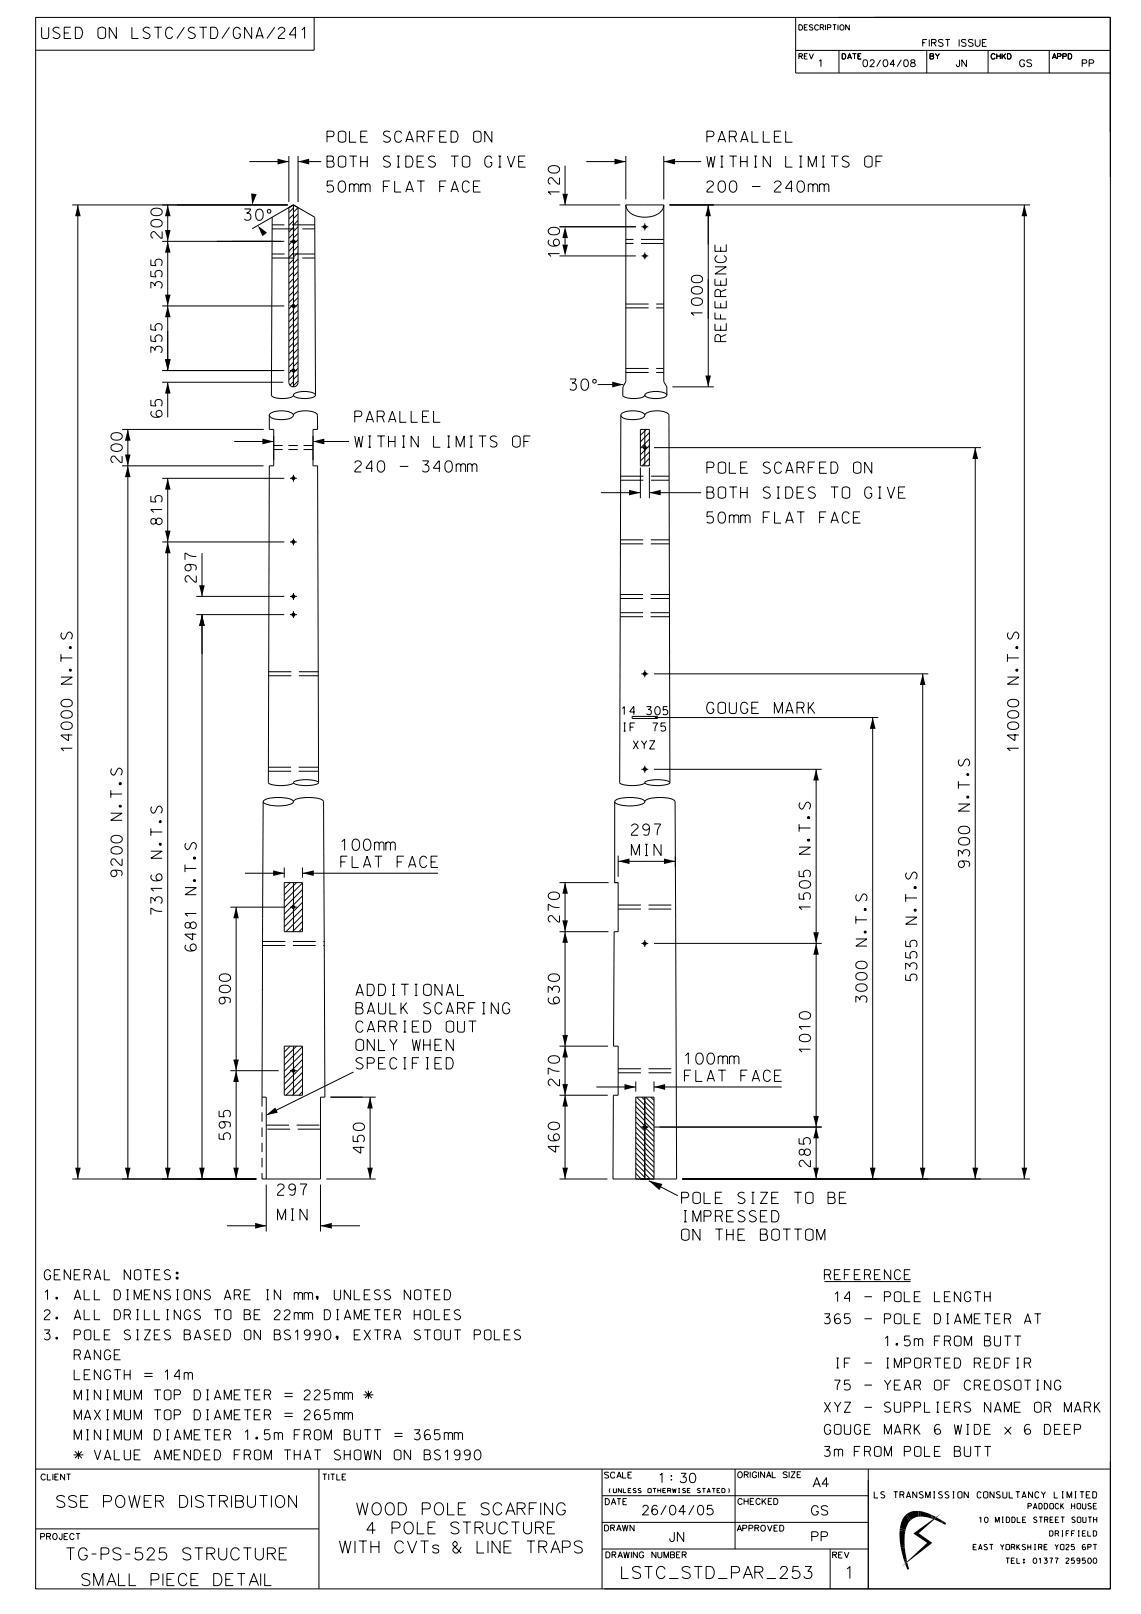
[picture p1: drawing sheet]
<svg xmlns="http://www.w3.org/2000/svg" width="210mm" height="297mm" viewBox="0 0 210 297" stroke-linecap="round" stroke-linejoin="round" font-family="sans-serif">
<g fill="none" stroke="#000" stroke-width=".18">
<path d="M6.6 3.2h197.8v289.2h-197.8zM57.8 3.2v6h-51.2M146.4 3.2v10.2h58M146.4 9.3h58M154.3 3.2h50.1v29.4M154.4 9.3v4.1M160.8 3.2h43.6v21.1v-21.1h-43.3M170.6 9.3v4.1M181.9 9.3v4.1M193.1 9.3v4.1M13.3 37.7h39.7M14.3 37.7v179.3"/>
<path d="M30.9 37.7v30.5M45 38.4h1.1a.95 .95 0 0 1-.7 .8 .67 .67 0 0 1 .7 .9 .67 .67 0 0 1-1.1 .2M45.9 29.7h7.3M47.4 38.6l.4-.1a1.16 1.16 0 0 1 0 2l-.1 .1a1.33 1.33 0 0 1-.3-2zM49.3 38.6h.5l.1 .3-.1 .3h-.5l-.1-.3zM50.1 40l-.1 32.7a2.95 2.95 0 0 0 2.8 .6l.3-.1a1.03 1.03 0 0 0 .9-.5M53.2 28.7v8.5M53.4 37.7l-.2 .2M54 37.7l3.9 2.3 .2 32.7M54 37.7l-.8 .5v32.1a.84 .84 0 0 0 .8 .9M54 38.3l-.8 .8M54 39.5l-.8 .8"/>
<path d="M54 37.7l.9 .5M54 37.7l-7.6 4.4M54 37.7v33.5M54.1 37.7l-.1 .1M54.9 38.2v32.1a.84 .84 0 0 1-.9 .9M54.9 28.7v8.5M54.9 29.7h4.2M54.9 38.2l-.9 .8M54.9 39.4l-.9 .8M103 37.7h11.2M104 30.5v7.2M107.9 29.7h7.3"/>
<path d="M115.2 37.7a2.59 2.59 0 0 0 2.4 2.2 4.1 4.1 0 0 0 4.4-1.5l.2-.7M115.2 37.7h7M115.2 37.7v32.5l-.5 1-.1 1.5a2.79 2.79 0 0 0 2.5 .6l.7-.1a1.03 1.03 0 0 0 .9-.5M115.2 28.7v8M122.2 37.7v32.5l.5 1v1.5M122.2 28.7v8M122.2 29.7h6.8M123.2 37.7h66.4M130.4 37.7v33.5M188.5 37.7v179.3M29.8 44.4h22.5M29.8 56.3h22.5"/>
<path d="M54 40.6l-.8 .9M54 41.8l-.8 .9M54 43l-.8 .8M54 44.2l-.8 .8M54 45.4l-.8 .8M54 46.6l-.8 .8M54 47.8l-.8 .8M54 48.9l-.8 .9M54 50.1l-.8 .8M54 51.3l-.8 .8M54 52.5l-.8 .8M54 53.7l-.8 .8"/>
<path d="M54 54.9l-.8 .8M54 56l-.8 .9M54 57.2l-.8 .9M54 58.4l-.8 .8M54 59.6l-.8 .8M54.9 40.6l-.9 .8M54.9 41.7l-.9 .9M54.9 42.9l-.9 .9M54.9 44.1l-.9 .8M54.9 45.3l-.9 .8M54.9 46.5l-.9 .8M54.9 47.7l-.9 .8"/>
<path d="M54.9 48.9l-.9 .8M54.9 50l-.9 .9M54.9 51.2l-.9 .9M54.9 52.4l-.9 .8M54.9 53.6l-.9 .8M54.9 54.7l-.9 .9M54.9 55.9l-.9 .9M54.9 57.1l-.9 .9M54.9 58.3l-.9 .9M54.9 59.5l-.9 .8M103 47.1h14M103 41.7h14"/>
<path d="M104 43.8v1.2M22.5 79h26M23.5 79v138M29.8 68.2h22.5M29.8 70.3h22.3M30.9 70.3v6.5M49.6 76.4v2.6h.8v6.7h-.8l-.2 58.3a3.9 3.9 0 0 0 2.7 .6l.9-.1a1.2 1.2 0 0 0 1-.5M49.6 76.4a2.11 2.11 0 0 0 2.2 .8l1.2-.1a1.17 1.17 0 0 0 1-.7M49.6 76.4a2.29 2.29 0 0 1 2.2-.8l1.2 .1a1.18 1.18 0 0 1 1 .7M54 60.7l-.8 .9M54 61.9l-.8 .9M54 63.1l-.8 .9"/>
<path d="M54 64.3l-.8 .9M54 65.5l-.8 .8M54 66.7l-.8 .8M54 67.9l-.8 .8M54 69l-.8 .9M54 70.2l-.8 .9M54 72.7a2.95 2.95 0 0 0 2.8 .6l.4-.1a1.03 1.03 0 0 0 .9-.5M54 72.7a2.7 2.7 0 0 1 2.4-.7l.8 .2a1.01 1.01 0 0 1 .9 .5M54 76.4a2.18 2.18 0 0 1 2.2-.8l1.2 .1a1.08 1.08 0 0 1 1 .7l.1 2.6h-.9v6.7h.9l.1 58.3M54.9 60.7l-.9 .8M54.9 61.9l-.9 .8M54.9 63l-.9 .9"/>
<path d="M54.9 64.2l-.9 .8M54.9 65.4l-.9 .8M54.9 66.6l-.9 .8M54.9 67.8l-.9 .8M54.9 69l-.9 .8M54.9 70.1l-.9 .9M104.9 69.7h1.1a.86 .86 0 0 1-.7 .8 .67 .67 0 0 1 .7 .9 .67 .67 0 0 1-1.1 .1M107.3 69.8a.68 .68 0 0 1 .9 .4 1.71 1.71 0 0 1-.2 1.5l-.5 .1a1.29 1.29 0 0 1-.2-2zM109.1 69.9l.3-.1 .3 .1v.5l-.3 .1-.3-.1zM110 70.8h4.7M114.3 76.4l-.2 67.6a2.95 2.95 0 0 0 2.3 .6l1.3-.1a1.19 1.19 0 0 0 1-.5M114.3 76.4a1.76 1.76 0 0 0 1.7 .8h1.3a1.51 1.51 0 0 0 1.4-.8"/>
<path d="M114.3 76.4a2.17 2.17 0 0 1 2.2-.8l1.2 .1a1.08 1.08 0 0 1 1 .7M117.9 79h1.6v6.7h-1.6zM118.7 79v6.7M118.7 72.7a2.79 2.79 0 0 0 2.4 .6l.7-.1a1.03 1.03 0 0 0 .9-.5M118.7 72.7a2.22 2.22 0 0 1 2-.7l1.1 .2a1.01 1.01 0 0 1 .9 .5M118.7 76.4a2.29 2.29 0 0 1 2.2-.8l1.2 .1a1.18 1.18 0 0 1 1 .7l.2 67.6M119 79l-1.1 1.1M119.5 79.6l-1.6 1.7M123.8 71.2h7.6M22.5 85.7h26M29.8 99.7h22.5M29.8 88h22.5"/>
<path d="M30.9 88v129M43.1 81.2h7.3M57.6 81.2h6.6M110.6 90.7h7.3M117.9 86v5.7M119.5 86v5.7M119.5 85.5l-.2 .2M119.5 90.7h9.5M119.5 84.3l-1.3 1.4M119.5 80.8l-1.6 1.7M119.5 82l-1.6 1.7M119.5 83.2l-1.6 1.6"/>
<path d="M120.4 82.4h60.2M179.5 82.4v134.6M36.1 113.1h16.2M36.1 109.7h16.2M37.2 101.8v7.9M37.2 113.1v103.9M116.3 131.8h4.7v.4h-4.7zM120.4 124h50.5M120.5 132h41.1M160.6 132v85M169.8 124v93M48.4 147.5l-.2 54.4h.8v15.1h10v-15.1h.8l-.3-54.4a1.64 1.64 0 0 0-1.5-.7 7.2 7.2 0 0 0-3.8 .4l-.2 .3"/>
<path d="M48.4 147.5a3.2 3.2 0 0 0 2.4 .8 5.3 5.3 0 0 0 3.2-.6v-.2M48.4 147.5a2.82 2.82 0 0 1 2.4-.7 5.2 5.2 0 0 1 3.2 .6v.1M52.3 159.6v1.9M54 144a3.9 3.9 0 0 0 2.8 .6l.8-.1a1.19 1.19 0 0 0 1-.5M54 144a4.5 4.5 0 0 1 3.2-.5l1.1 .3 .3 .2M55.7 159.6v1.9M113.1 147.5a2.08 2.08 0 0 0 2 .8 5.6 5.6 0 0 0 3.5-.6l.1-.2M113.1 147.5a1.64 1.64 0 0 1 1.6-.7 7.2 7.2 0 0 1 3.8 .4l.2 .3M113.1 147.5v14.9M113.8 158.5h10.5M113.8 157.4v4M118.7 144a2.95 2.95 0 0 0 2.3 .6l1.3-.1a1.13 1.13 0 0 0 1-.5"/>
<path d="M118.7 144a4.5 4.5 0 0 1 3.2-.5l1.1 .3 .3 .2M118.7 147.5a2.69 2.69 0 0 1 2.3-.7 5.2 5.2 0 0 1 3.2 .6l.3 69.6h-11.7l.1-15.5h.9v-9h-.9l.1-21.1h.8v-9h-.7M120.4 141.6h30.8M124.3 157.6v1.9M150.2 141.6v75.4M42.4 166.9h9.9M43.5 166.9v50.1M45.1 160.7h7.2M52.3 162.4h3.4v9h-3.4zM53.4 162.4l-1.1 1.1M54 162.4v9M54.6 162.4l-2.3 2.3"/>
<path d="M55.7 168.4l-3.1 3M55.7 170.8l-.7 .6M55.7 162.5l-3.4 3.3M55.7 163.7l-3.4 3.3M55.7 164.8l-3.4 3.4M55.7 166l-3.4 3.4M55.7 167.2l-3.4 3.4M55.7 160.7h24.9M55.7 169.6l-1.9 1.8M103 171.4h9M103 162.4h9M104 162.4v54.6"/>
<path d="M120.4 173.6h30.8M42.4 197h8.9M52.3 192.5h3.4v9h-3.4zM53.4 192.5l-1.1 1.1M54 192.5v9M54.6 192.5l-2.3 2.3M55.7 198.5l-3.1 3M55.7 192.6l-3.4 3.4M55.7 193.8l-3.4 3.3M55.7 195l-3.4 3.3M55.7 196.2l-3.4 3.3M55.7 197.3l-3.4 3.4"/>
<path d="M55.7 199.7l-1.9 1.8M65.1 197.3l-16.1 7.9M103 192.5h8.9M117 199v1.9M120.4 199v1.9M13.3 217h33.9M49 218v8.6M55.7 200.9l-.7 .6M59 218v8.6M60 217h9.1M60.8 201.9h8.3M68.1 201.9v15.1"/>
<path d="M103 217h8.8M103 201.5h8.9M109.7 200h7.3M117 202.7l1.7 1.7M117 203.6l1.7 1.8M117 204.6l1.7 1.7M117 205.5l1.7 1.7M117 206.5l1.7 1.7M117 207.4l1.7 1.7M117 208.4l1.7 1.7M117 209.3l1.7 1.7M117 210.3l1.7 1.7"/>
<path d="M117 211.2l1.7 1.7M117 212.2l1.7 1.7M117 213.1l1.7 1.7M117 214.1l1.7 1.7M117 216.9l.1 .1M117 215.9l1 1.1M117 217v-15.1h3.4v15.1M117 215l1.7 1.7M117.2 201.9l1.5 1.6M118.1 201.9l.6 .6M118.6 202.6l1.8 1.8M118.6 203.6l1.8 1.7"/>
<path d="M118.6 204.5l1.8 1.8M118.6 205.5l1.8 1.7M118.6 206.4l1.8 1.8M118.6 207.4l1.8 1.7M118.6 208.3l1.8 1.7M118.6 209.3l1.8 1.7M118.6 210.2l1.8 1.7M118.6 211.2l1.8 1.7M118.6 212.1l1.8 1.8M118.6 213.1l1.8 1.7M118.6 214l1.8 1.7M118.6 214.9l1.8 1.8"/>
<path d="M118.6 215.9l1.1 1.1M118.6 216.8l.1 .2M118.7 201.9v15.1M118.8 201.9l1.6 1.5M119.4 217.3l5.3 2.7M119.8 201.9l.6 .6M120.4 200h23.5M120.4 207.4h30.8M125.6 217h64M41.8 225.6h7.2M59 225.6h7.3M151.7 235.8h15.9"/>
<path d="M6.6 270.3h197.8M58.7 270.3v22M110.8 270.3v22.1M110.8 275.2h49M135.3 270.3v14.7M159.8 270.3v22.1M204.4 268.9v23.5h-93.2M6.6 281.3h52.1M110.8 285h49M110.8 280.1h49M152.8 285v7.4"/>
</g>
<g fill="#000">
<path d="M14.3 37.7l.6 2.1h-1.1zM30.9 37.7l.5 2.1h-1zM46.2 35.6l1 .1-.8 2zM51.1 29.2l2.1 .5-2.1 .6zM54.9 29.7l2-.5v1.1zM103.5 35.7h1l-.5 2zM113.1 29.2l2.1 .5-2.1 .6zM122.2 29.7l2-.5v1.1zM130.4 37.7l.4 2.1h-1zM188.5 37.7l.6 2.1h-1.1zM30.9 56.3l.5 2.1h-1zM30.9 44.4l.5 2.1h-1z"/>
<path d="M30.4 54.2h1l-.5 2.1zM30.4 42.3h1l-.5 2.1zM47.4 41.5l1.7 1.3-.8 .7zM104 41.7l.5 2.1h-1zM103.5 45h1l-.5 2.1zM30.9 70.3l.5 2.1h-1zM30.4 66.1h1l-.5 2.1zM112.7 70.2l2 .6-2 .5zM129.8 69.1h1l-.4 2.1zM23.5 85.7l.5 2.1h-1zM23.5 79l.5 2.1h-1zM23 83.6h1l-.5 2.1z"/>
<path d="M30.9 88l.5 2.1h-1zM30.4 97.6h1l-.5 2.1zM48.3 80.7l2.1 .5-2.1 .6zM57.6 81.2l2.1-.5v1.1zM115.8 90.1l2.1 .6-2.1 .5zM119.5 90.7l2.1-.6v1.1zM179.5 82.4l.5 2.1h-1zM30.9 99.7l.5 2.1h-1zM37.2 113.1l.5 2.1h-1zM36.7 107.7h1l-.5 2zM160.6 132l.5 2.1h-1zM169.8 124l.5 2h-1z"/>
<path d="M113.8 158.5l2.1-.5v1zM122.2 158l2.1 .5-2.1 .5zM150.2 141.6l.5 2h-1zM43.5 166.9l.5 2.1h-1.1zM50.3 160.2l2 .5-2 .5zM55.7 160.7l2-.5v1zM104 162.4l.5 2.1h-1zM104 171.4l.5 2.1h-1zM103.5 169.4h1l-.5 2zM150.2 173.6l.5 2.1h-1zM149.7 171.6h1l-.5 2zM43.5 197l.5 2.1h-1.1z"/>
<path d="M42.9 195h1.1l-.5 2zM104 192.5l.5 2.1h-1zM103.5 190.5h1l-.5 2zM103.5 199.5h1l-.5 2zM114.9 199.5l2.1 .5-2.1 .6zM13.8 214.9h1.1l-.6 2.1zM23 214.9h1l-.5 2.1zM30.4 214.9h1l-.5 2.1zM36.7 214.9h1l-.5 2.1zM42.9 214.9h1.1l-.5 2.1zM49 205.2l1.7-1.4 .4 .9zM68.1 201.9l.5 2.1h-1z"/>
<path d="M67.6 214.9h1l-.5 2.1zM104 201.5l.5 2.1h-1zM103.5 214.9h1l-.5 2.1zM119.4 217.3l2.5 .6-.5 1.1zM120.4 200l2-.5v1.1zM150.2 207.4l.5 2.1h-1zM149.7 214.9h1l-.5 2.1zM149.7 205.3h1l-.5 2.1zM160.1 214.9h1l-.5 2.1zM169.3 214.9h1l-.5 2.1zM179 214.9h1l-.5 2.1zM188 214.9h1.1l-.6 2.1z"/>
<path d="M47 225l2 .6-2 .5zM59 225.6l2.1-.6v1.1zM165.6 281.5l.9 .3zM166.5 281.8h.1z"/>
<path d="M166.7 278.8l.7 1.2-.4 .6-.3 .9-1.1-.3 .1-.6a3.7 3.7 0 0 1 1-1.8z" fill-rule="evenodd"/>
<path d="M166.7 278.8l.2-.2 .7 1.1-.2 .3z" fill-rule="evenodd"/>
<path d="M166.9 278.6a2.69 2.69 0 0 1 2.2-.5v1l-.8 .2-.7 .4z" fill-rule="evenodd"/>
<path d="M169.1 278.1h.2l.1 1h-.3z" fill-rule="evenodd"/>
<path d="M169.3 278.1l2.2 .7-.2 .6-1.9-.3z" fill-rule="evenodd"/>
<path d="M171.5 278.8l.2 .1-.1 .6-.3-.1z" fill-rule="evenodd"/>
<path d="M171.7 278.9l.6 .2-.5 .4h-.2z" fill-rule="evenodd"/>
<path d="M171.9 279.6l.5-.4 .9 .5-.1 .5z" fill-rule="evenodd"/>
<path d="M168.1 282.2l5.1-3.7-4.1 3.6 2.5 1.8-5.7 4.4 4.7-4.4z" fill-rule="evenodd"/>
<path d="M173.6 279.9l.5 .4-.1 .3-.6-.3z" fill-rule="evenodd"/>
<path d="M110.8 280.1l.1 .1z" fill-rule="evenodd"/>
<path d="M165.7 284.5l.8-.1v.4l-.7 .1z" fill-rule="evenodd"/>
<path d="M166.4 287.1l.5-.2v.3l-.4 .2z" fill-rule="evenodd"/>
<path d="M165.6 281.5l1 .3-.1 1v1.6l-.8 .1-.1-1.5z" fill-rule="evenodd"/>
<path d="M165.8 284.9l.7-.1 .4 2.1-.5 .2z" fill-rule="evenodd"/>
<path d="M166.5 287.4l.4-.1-.3 .4z" fill-rule="evenodd"/>
<path d="M165.6 281.2l1.1 .3-.1 .3-1-.3z" fill-rule="evenodd"/>
<path d="M166.6 287.8l.4-.3 .3 1.2-.3 .2z" fill-rule="evenodd"/>
<path d="M173.3 279.7l.3 .2-.2 .4-.2-.1z" fill-rule="evenodd"/>
<circle cx="54" cy="44.4" r=".37"/>
<circle cx="54" cy="56.3" r=".36"/>
<circle cx="118.7" cy="47.1" r=".38"/>
<circle cx="118.7" cy="41.7" r=".37"/>
<circle cx="54" cy="68.2" r=".37"/>
<circle cx="54" cy="99.7" r=".37"/>
<circle cx="54" cy="88" r=".37"/>
<circle cx="118.7" cy="82.4" r=".38"/>
<circle cx="54" cy="113.1" r=".37"/>
<circle cx="54" cy="109.8" r=".37"/>
<circle cx="118.7" cy="124" r=".37"/>
<circle cx="118.7" cy="141.5" r=".37"/>
<circle cx="54" cy="166.9" r=".37"/>
<circle cx="118.7" cy="173.6" r=".37"/>
<circle cx="54" cy="197" r=".37"/>
<circle cx="118.7" cy="207.4" r=".37"/>
</g>
<g fill="none" stroke="#000" stroke-width=".18" stroke-dasharray="4.2 1.4" stroke-linecap="butt">
<path d="M50.1 47.5h7.9M50.1 42.1h7.8M53.4 44.4h1.2M53.4 56.3h1.2M54 43.8v1.2M54 55.7v1.2M57.9 41.4h-7.8M58 46.7h-7.9M115.2 56.7h7M115.2 55.9h7M118 41.7h1.3M118 47.1h1.3"/>
<path d="M118.7 41.1v1.3M118.7 46.5v1.2M122.2 44.8h-7M122.2 44.1h-7M53.4 68.2h1.2M54 67.6v1.2M115.2 68.5h7M115.2 67.8h7M53.4 99.7h1.2M53.4 88h1.2M54 99.1v1.3M54 87.4v1.2"/>
<path d="M114.2 99.3h9M114.2 88.4h8.9M114.2 87.6h8.9M118 82.4h1.3M118.7 81.7v1.3M53.4 113.1h1.2M53.4 109.7h1.2M54 112.5v1.2M54 109.1v1.3M114.2 110.1h9M114.2 109.4h9M114.2 113.5h9"/>
<path d="M114.2 112.7h9M114.2 100.1h9M49.4 124.4h9.2M49.4 123.6h9.2M118 124h1.3M118.7 123.3v1.3M49.4 141.9h9.2M49.4 141.2h9.2M118 141.6h1.3M118.7 140.9v1.3M48.3 174h11.4M48.3 173.2h11.4"/>
<path d="M53.4 166.9h1.2M54 166.3v1.3M113.8 167.3h10.5M113.8 166.5h10.5M118 173.6h1.3M118.7 173v1.3M53.4 197h1.2M54 196.4v1.3M113.8 197.4h10.7M113.8 196.7h10.7M49 207h10M59 207.8h-10"/>
<path d="M118 207.4h1.3M118.7 206.8v1.3M119.3 207.4h-1.3"/>
</g>
<path d="M57.6 82.7h-7.2M57.6 82h-7.2M48.2 201.9v15.1M49 217h-.8" fill="none" stroke="#000" stroke-width=".18" stroke-dasharray="1.7 1.1" stroke-linecap="butt"/>
<g font-size="2.2">
<text x="10.4" y="277.4">SSE POWER DISTRIBUTION</text>
<text x="65.6" y="278.7">WOOD POLE SCARFING</text>
<text x="12.2" y="287.1">TG-PS-525 STRUCTURE</text>
<text x="62.5" y="285.8">WITH CVTs &amp; LINE TRAPS</text>
<text x="67.5" y="282.3">4 POLE STRUCTURE</text>
<text x="15.1" y="291.8">SMALL PIECE DETAIL</text>
<text x="114.4" y="290.5">LSTC_STD_PAR_253</text>
<text x="155.9" y="290.5">1</text>
</g>
<g font-size="2.1">
<text x="7.7" y="7.1">USED ON LSTC/STD/GNA/241</text>
<text x="60.2" y="26.2">POLE SCARFED ON</text>
<text x="130.1" y="26.2">PARALLEL</text>
<text x="60.2" y="35.4">50mm FLAT FACE</text>
<text x="60.2" y="30.8">BOTH SIDES TO GIVE</text>
<text x="103" y="36" transform="rotate(-90 103 36)">120</text>
<text x="130.1" y="35.4">200 - 240mm</text>
<text x="130.1" y="30.8">WITHIN LIMITS OF</text>
<text x="29.8" y="43.8" transform="rotate(-90 29.8 43.8)">200</text>
<text x="103" y="47.4" transform="rotate(-90 103 47.4)">160</text>
<text x="29.8" y="53" transform="rotate(-90 29.8 53)">355</text>
<text x="129.3" y="58.3" transform="rotate(-90 129.3 58.3)">1000</text>
<text x="29.8" y="64.9" transform="rotate(-90 29.8 64.9)">355</text>
<text x="133.7" y="62.9" transform="rotate(-90 133.7 62.9)">REFERENCE</text>
<text x="29.8" y="76.8" transform="rotate(-90 29.8 76.8)">65</text>
<text x="65.3" y="77.7">PARALLEL</text>
<text x="65.3" y="82.3">WITHIN LIMITS OF</text>
<text x="22.5" y="85.1" transform="rotate(-90 22.5 85.1)">200</text>
<text x="65.3" y="86.9">240 - 340mm</text>
<text x="130.1" y="87.1">POLE SCARFED ON</text>
<text x="130.1" y="91.7">BOTH SIDES TO GIVE</text>
<text x="29.8" y="96.5" transform="rotate(-90 29.8 96.5)">815</text>
<text x="130.1" y="96.3">50mm FLAT FACE</text>
<text x="36.1" y="107.1" transform="rotate(-90 36.1 107.1)">297</text>
<text x="13.3" y="125.9" transform="rotate(-90 13.3 125.9)">N.T.S</text>
<text x="187.5" y="125.9" transform="rotate(-90 187.5 125.9)">N.T.S</text>
<text x="130.1" y="131.3">GOUGE MARK</text>
<text x="13.3" y="138.4" transform="rotate(-90 13.3 138.4)">14000</text>
<text x="187.5" y="138.4" transform="rotate(-90 187.5 138.4)">14000</text>
<text x="178.5" y="149.3" transform="rotate(-90 178.5 149.3)">N.T.S</text>
<text x="22.5" y="150.9" transform="rotate(-90 22.5 150.9)">N.T.S</text>
<text x="116.2" y="153.7">297</text>
<text x="22.5" y="161.3" transform="rotate(-90 22.5 161.3)">9200</text>
<text x="29.8" y="157.9" transform="rotate(-90 29.8 157.9)">N.T.S</text>
<text x="62.7" y="159.6">FLAT FACE</text>
<text x="62.7" y="156.5">100mm</text>
<text x="116.2" y="157.5">MIN</text>
<text x="149.2" y="157.2" transform="rotate(-90 149.2 157.2)">N.T.S</text>
<text x="178.5" y="159.6" transform="rotate(-90 178.5 159.6)">9300</text>
<text x="36.1" y="164.6" transform="rotate(-90 36.1 164.6)">N.T.S</text>
<text x="149.2" y="167.6" transform="rotate(-90 149.2 167.6)">1505</text>
<text x="29.8" y="168.3" transform="rotate(-90 29.8 168.3)">7316</text>
<text x="103" y="169.7" transform="rotate(-90 103 169.7)">270</text>
<text x="168.8" y="170.1" transform="rotate(-90 168.8 170.1)">N.T.S</text>
<text x="36.1" y="175" transform="rotate(-90 36.1 175)">6481</text>
<text x="159.6" y="174.1" transform="rotate(-90 159.6 174.1)">N.T.S</text>
<text x="42.4" y="184.7" transform="rotate(-90 42.4 184.7)">900</text>
<text x="65.5" y="183.2">ADDITIONAL</text>
<text x="103" y="184.7" transform="rotate(-90 103 184.7)">630</text>
<text x="159.6" y="184.5" transform="rotate(-90 159.6 184.5)">3000</text>
<text x="168.8" y="180.5" transform="rotate(-90 168.8 180.5)">5355</text>
<text x="65.5" y="189.9">CARRIED OUT</text>
<text x="65.5" y="186.6">BAULK SCARFING</text>
<text x="65.5" y="196.7">SPECIFIED</text>
<text x="65.5" y="193.3">ONLY WHEN</text>
<text x="126" y="195.8">100mm</text>
<text x="149.2" y="193.8" transform="rotate(-90 149.2 193.8)">1010</text>
<text x="103" y="199.8" transform="rotate(-90 103 199.8)">270</text>
<text x="126" y="199">FLAT FACE</text>
<text x="42.4" y="209.7" transform="rotate(-90 42.4 209.7)">595</text>
<text x="67.1" y="212.2" transform="rotate(-90 67.1 212.2)">450</text>
<text x="103" y="212" transform="rotate(-90 103 212)">460</text>
<text x="149.2" y="214.7" transform="rotate(-90 149.2 214.7)">285</text>
<text x="51.1" y="219.9">297</text>
<text x="125.4" y="221.5">POLE SIZE TO BE</text>
<text x="51.1" y="224.5">MIN</text>
<text x="125.4" y="224.8">IMPRESSED</text>
<text x="125.4" y="228.2">ON THE BOTTOM</text>
</g>
<g font-size="1.8">
<text x="8.1" y="239.2">1. ALL DIMENSIONS ARE IN mm, UNLESS NOTED</text>
<text x="8.1" y="235.5">GENERAL NOTES:</text>
<text x="151.7" y="235.5">REFERENCE</text>
<text x="152.6" y="239.5">14 - POLE LENGTH</text>
<text x="8.1" y="242.9">2. ALL DRILLINGS TO BE 22mm DIAMETER HOLES</text>
<text x="151.7" y="243.6">365 - POLE DIAMETER AT</text>
<text x="8.1" y="246.5">3. POLE SIZES BASED ON BS1990, EXTRA STOUT POLES</text>
<text x="10.8" y="250.2">RANGE</text>
<text x="152.6" y="251.7">IF - IMPORTED REDFIR</text>
<text x="157.6" y="247.7">1.5m FROM BUTT</text>
<text x="10.7" y="257.6">MINIMUM TOP DIAMETER = 225mm *</text>
<text x="10.9" y="253.9">LENGTH = 14m</text>
<text x="152.6" y="255.8">75 - YEAR OF CREOSOTING</text>
<text x="10.6" y="261.3">MAXIMUM TOP DIAMETER = 265mm</text>
<text x="151.7" y="263.9">GOUGE MARK 6 WIDE x 6 DEEP</text>
<text x="151.7" y="259.9">XYZ - SUPPLIERS NAME OR MARK</text>
<text x="10.5" y="268.6">* VALUE AMENDED FROM THAT SHOWN ON BS1990</text>
<text x="10.6" y="265">MINIMUM DIAMETER 1.5m FROM BUTT = 365mm</text>
<text x="151.7" y="268">3m FROM POLE BUTT</text>
</g>
<g font-size="1.7">
<text x="121.4" y="272.8">1 : 30</text>
<text x="149.7" y="273.6">A4</text>
<text x="118.2" y="278.7">26/04/05</text>
<text x="149.4" y="278.8">GS</text>
<text x="123.3" y="283.7">JN</text>
<text x="149.4" y="283.6">PP</text>
</g>
<g font-size="1.5">
<text x="114.4" y="131.5">14</text>
<text x="119" y="131.5">305</text>
<text x="114.5" y="134.5">IF</text>
<text x="116.5" y="137.8">XYZ</text>
<text x="120.1" y="134.5">75</text>
</g>
<g font-size="1.3">
<text x="169.8" y="8.5">FIRST ISSUE</text>
<text x="150.8" y="12.3">1</text>
<text x="158.8" y="12.3">02/04/08</text>
<text x="176" y="12.3">JN</text>
<text x="187.7" y="12.3">GS</text>
<text x="199.2" y="12.3">PP</text>
</g>
<text font-size="1.2" x="160.9" y="275.7">LS TRANSMISSION CONSULTANCY LIMITED</text>
<g font-size="1.1">
<text x="7.6" y="272.3">CLIENT</text>
<text x="59.4" y="272.3">TITLE</text>
<text x="111.3" y="272">SCALE</text>
<text x="135.8" y="271.9">ORIGINAL SIZE</text>
<text x="111.3" y="281.7">DRAWN</text>
<text x="111.4" y="276.9">DATE</text>
<text x="135.7" y="281.8">APPROVED</text>
<text x="135.8" y="276.8">CHECKED</text>
<text x="7.5" y="283.3">PROJECT</text>
<text x="111.5" y="286.7">DRAWING NUMBER</text>
<text x="153.2" y="286.7">REV</text>
</g>
<g font-size="1">
<text x="147" y="5.5">DESCRIPTION</text>
<text x="147" y="10.9">REV</text>
<text x="155" y="10.9">DATE</text>
<text x="171.2" y="10.9">BY</text>
<text x="182.4" y="10.9">CHKD</text>
<text x="193.7" y="10.9">APPD</text>
<text x="180.2" y="280.2">10 MIDDLE STREET SOUTH</text>
<text x="189.2" y="277.7">PADDOCK HOUSE</text>
<text x="179.1" y="285.2">EAST YORKSHIRE YO25 6PT</text>
<text x="185.1" y="287.7">TEL: 01377 259500</text>
<text x="193.2" y="282.7">DRIFFIELD</text>
</g>
<text font-size=".8" x="112" y="274.7">(UNLESS OTHERWISE STATED)</text>
</svg>
